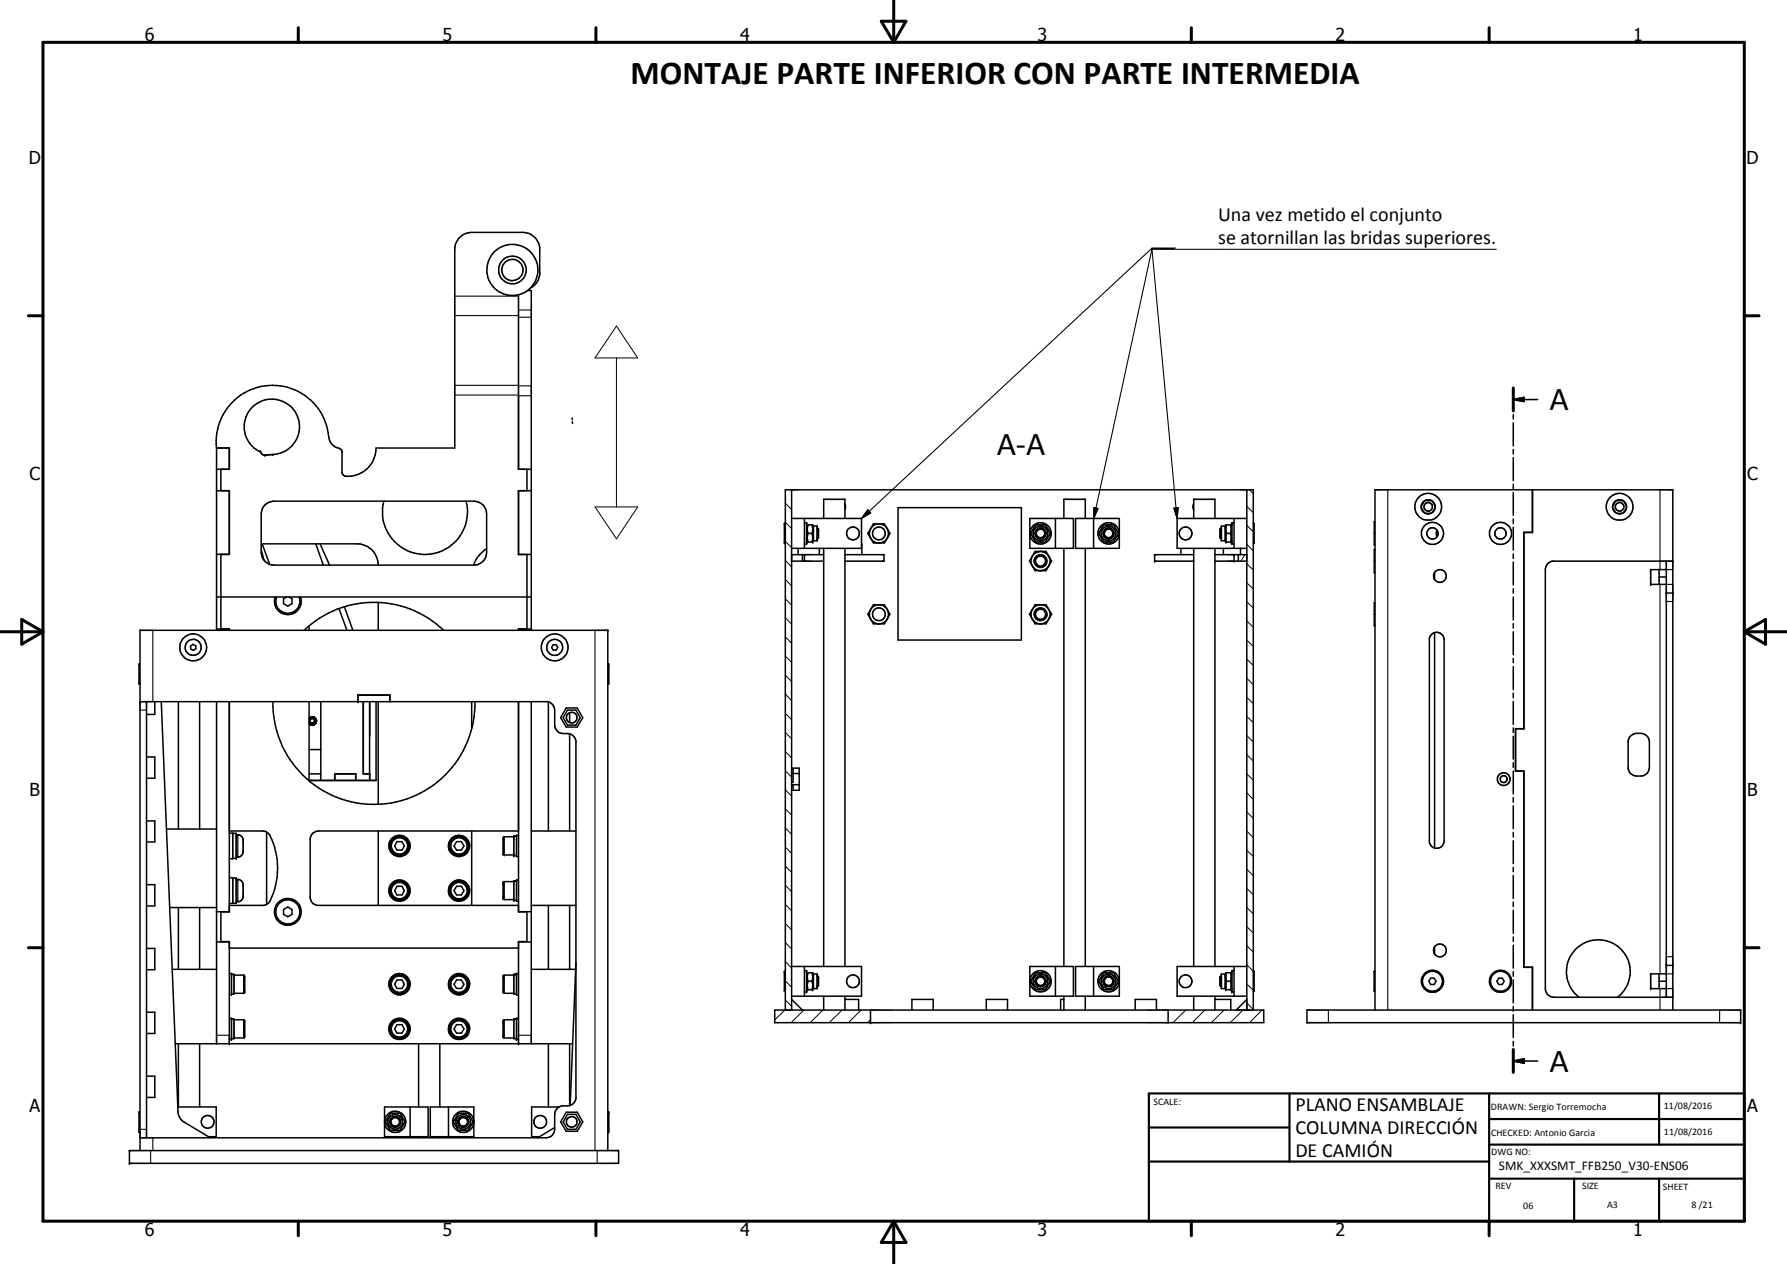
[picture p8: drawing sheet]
<svg xmlns="http://www.w3.org/2000/svg" width="420mm" height="297mm" viewBox="0 0 420 297" stroke-linecap="round" stroke-linejoin="round" font-family="sans-serif">
<g fill="none" stroke="#000" stroke-width=".35">
<path d="M121.9 69.3v41h3M124 68.3h.9v79.8M124.7 67.7l1.5-1.3 .7-1.8v-6.5a4.1 4.1 0 0 0-4-3.5h-12a4 4 0 0 0-4 4v46.7h-18.5a6.5 6.5 0 0 1-7.5 6.5l-.5-.7v-5l-.4-.6a3.6 3.6 0 0 1-2.8-3.7 13.2 13.2 0 0 0-14.9-11.1 13.2 13.2 0 0 0-11.4 14.6M134.5 98.2v.4M134.6 99.1v.4M355.8 93.9l2.5-.5v1zM355.8 91.2v5.4M355.8 97.5v1M355.8 99.4v5.4M355.8 93.9h5.7M50.9 105.3h3v5h-3M50.9 115.3h3v15h-2v17.5h2v.3"/>
<path d="M50.9 105.3v42.8M51.9 110.3v5M61.2 106a.97 .97 0 0 0 1.2 .9l1.8-.1M61.3 106.2a6.5 6.5 0 0 1-2.1-10.4 6.5 6.5 0 0 1 10.5 1.5 6.5 6.5 0 0 1-4.8 9.4l-.6 .1M62.3 118.7l1-.7 1.1-.2h47a3 3 0 0 1 3 3v9a2.96 2.96 0 0 1-3 3h-47a3 3 0 0 1-3-3v-9l.4-1.5zM90.2 117.8a10 10 0 0 0 9.7 12.5 10 10 0 0 0 9.7-12.5M123.9 110.3v5M124.9 115.3h-3v15h3M186.1 115.1v122.3M198.7 118.4l.1 .6-.1 .8M211.1 119.3h29v31.1h-29zM280.7 118.4l-.2 .6 .2 .8"/>
<path d="M293.1 115.1v122.3M334.2 119.3l.6 1.1M334.9 117.7l-.7 1.3M335.1 117.6h1.4M336.8 117.8l.6 1.2M337.4 119.3l-.6 1.1M355.8 105.6v1.1M355.8 107.6v5.3M355.8 113.8v1.1M355.8 115.7v5.4M360.3 115.1v10h-2v46.2h-1.9M360.3 115.1v10h-2"/>
<path d="M379.2 119.3l.6 1.1M379.9 117.7l-.7 1.3M380.1 117.6h1.4M380.1 117.6a1.65 1.65 0 0 0-.1 2.9 1.65 1.65 0 0 0 2.4-1.5M380.1 117.6a1.61 1.61 0 0 1 2.3 1.4M381.8 117.8l.6 1.2M382.4 119.3l-.6 1.1M50.9 130.3h3M61.4 129.2l.7 2.5M61.4 127.8h23a5 5 0 0 1 4.5 5M61.6 127.8l1.8 4.8M74.2 127.8l1.8 5"/>
<path d="M75.3 127.8l2.2 5M114.4 128.9l-1.8 1.7-1.3 2.2M123.9 130.3v17.5h-2v.3M184.6 123h-.2v4.7h.2M186.1 131.9h7.6M186.1 130.3h7.6M186.1 121.8h16.5v7.1h-16.5M187.7 128.9v1.4M188.7 130.3v1.6M189.1 121.8v7.1M189.1 130.3v1.6M189.1 122.9h.5v4.9h-.5"/>
<path d="M189.6 127.1l.2 .3h1.3l.2-.3M189.6 123.6l.2-.2h1.3l.2 .2M190 125.3h.9M190 125.3l-.2 .8 .2 1.3M190 123.4l-.2 .7 .2 1.2M190.9 123.4l.2 .7-.2 1.2M190.9 125.3l.2 .8-.2 1.3M191.3 123.6h.8v3.5h-.8M191.3 123.6v3.5M192.1 124.1h.1M192.1 126.6h.1M192.2 124.1v2.5"/>
<path d="M192.2 124.1l.2 .2v2.1l-.2 .2M192.6 128.9v1.4M193.7 121.8v-4.5h5v4.5M193.7 128.9v98.2M198.7 130.3h9.1v1.6h-9.1M198.7 128.9v98.2M202.6 127.8v2.5M205.3 123.1h2.6l1.3 2.2-1.3 2.3h-2.6l-1.3-2.3zM206.6 123.1a2.25 2.25 0 0 0-2.2 2.2 2.25 2.25 0 0 0 2.2 2.3M206.9 123.1a2.26 2.26 0 0 1 2 2.2 2.26 2.26 0 0 1-2 2.3M242.1 121.8h10.3v7.1h-10.3zM243.4 129.6h2.5l1.4 2.3-1.4 2.2h-2.5l-1.3-2.2z"/>
<path d="M243.4 125.5l.1 .3M243.5 125.8l.1 .2M243.5 125.8l.3 .5M243.5 123.4h2.3l.6 .9 .6 1-1.2 2.1h-2.3l-.6-1-.6-1.1zM243.6 124.7l-.2 .5 .1 .6M243.7 124.5l-.3 .8M244.4 134.1a2.26 2.26 0 0 1-1.8-3.3 2.26 2.26 0 0 1 3.7-.4 2.26 2.26 0 0 1-.9 3.6l-.6 .1M244.4 124.1a1.21 1.21 0 0 1 1.4 .7M244.4 124.1l-.7 .4M244.4 124.1l-.4 .2M244.9 124.1a1.26 1.26 0 0 1 .8 1.9 1.26 1.26 0 0 1-2 .2M245.9 125a1.27 1.27 0 0 1-.6 1.4 1.27 1.27 0 0 1-1.5-.1"/>
<path d="M248.1 121.8v7.1M250.1 121.8v-4.5h5.1v4.5M250.1 128.9v98.2M252.9 121.8h10.3v7.1h-10.3zM255.2 128.9v98.2M257.1 121.8v7.1M259.4 125.5l.1 .3M259.4 125v.3M259.5 125.8l.1 .2M259.5 125.8l.5 .6M259.5 123.4h2.3l.7 1.2 .5 .7-1.2 2.1h-2.3l-.6-1-.6-1.1zM259.6 124.7l-.2 .5 .1 .6"/>
<path d="M259.7 124.5a1.21 1.21 0 0 1 2.1 .3M259.7 126.2l.3 .2M260 126.4l.8 .2M260.2 124.2l-.7 .6M260.9 124.1a1.23 1.23 0 0 1 1 1M261.8 125.8l-.3 .5-.4 .2M261.9 125v.6M261.9 125.3a1.28 1.28 0 0 1-1.9 1.1M263.1 125.1a2.5 2.5 0 0 0-3.8-1.9 2.5 2.5 0 0 0 0 4.3 2.5 2.5 0 0 0 3.8-2M277.7 128.9v1.4M280.7 130.3h-9.2v1.6h9.2M280.7 121.8v-4.5h5v4.5"/>
<path d="M280.7 128.9v98.2M285.7 131.9h7.4M285.7 130.3h7.4M285.7 128.9v98.2M287.1 124.1h.1M287.1 126.6h.1M287.1 124.1v2.5M287.1 124.1l-.3 .2v2.1l.3 .2M287.6 128.9v1.4M288.1 123.6h-.9v3.5h.9M288.1 123.6v3.5M288.1 127.1l.1 .3h1.3l.1-.3"/>
<path d="M288.1 123.6l.1-.2h1.3l.1 .2M288.4 125.3l-.2 1.1 .2 1M288.4 123.4l-.2 .9 .2 1M288.4 125.3h.9M289.3 123.4l.2 .9-.2 1M289.3 125.3l.2 1.1-.2 1M290.1 121.8v7.1M290.1 130.3v1.6M290.1 122.9h-.5v4.9h.5M291.2 130.3v1.6M291.7 128.9v1.4M293.1 121.8h-16.3v7.1h16.3"/>
<path d="M294.7 123h.1v4.7h-.1M323.1 131.9h.2M323.1 125.3h.2M323.3 122.8l-.2-.2v5.5l.2-.2M323.3 129.3l-.2-.2v5.5l.2-.2M335.2 120.6h1.3M337.3 134.5v1.7M337.9 124.6a1.32 1.32 0 0 0-2-.2 1.32 1.32 0 0 0 0 1.9 1.32 1.32 0 0 0 2-.2M337.9 124.6a1.17 1.17 0 0 1 0 1.5M337.9 124.6l-.2 .5 .2 1M355.8 122v1.1M355.8 123.9v5.4"/>
<path d="M355.8 130.2v1M355.8 132.1v5.4M355.8 138.3v1.1M360.3 121.1h.1M380.2 120.6h1.2M390.1 133.9v3.4M390.1 135.6h1.7M391.8 131.9v102.5M391.8 139.4h1.5M391.8 133.9h-3.7v3.4h3.7M393.3 131.9h-28.3a2.07 2.07 0 0 0-1.7 2v98.4a2 2 0 0 0 2 2.1h28M32.9 156h-.2v4.7h.2"/>
<path d="M44.8 151.8l.6-.4 .6 .3 .1 .7-.6 .4-.6-.2zM50.9 140.3h74M50.9 147.8h3M64.7 140.3a3.1 3.1 0 0 0 3 4.1 3.1 3.1 0 0 0 2.9-4.1M65 140.3a2.84 2.84 0 0 0 2.7 3.9 2.84 2.84 0 0 0 2.6-3.9M67.4 140.3l-.7 .4v1.2l1 .6 1-.6v-1.2l-.8-.4M71.5 148.1a23.8 23.8 0 0 1 32.8 0M72.7 147.1v1M79.7 143l1.9 5.1M81 142.6l2 5.5M88.9 141.6v6.5M121.9 147.8h3"/>
<path d="M130.1 151.5h.7l.3 .6-.3 .7h-.7l-.4-.7zM142.9 156h.2v4.7h-.2M205.3 142.1h2.6l1.3 2.3-1.3 2.2h-2.6l-1.3-2.2zM206.4 142.1a2.26 2.26 0 0 0-2 2.3 2.26 2.26 0 0 0 2 2.2M206.7 142.1a2.25 2.25 0 0 1 2.2 2.3 2.25 2.25 0 0 1-2.2 2.2M243.4 142.1h2.5l1.4 2.3-1.4 2.2h-2.5l-1.3-2.2zM244.4 142.1a2.26 2.26 0 0 0-2 2.3 2.26 2.26 0 0 0 2 2.2M244.8 142.1a2.25 2.25 0 0 1 2.1 2.3 2.25 2.25 0 0 1-2.1 2.2M323.1 144.4h.2M323.3 141.8l-.2-.2v5.5l.2-.2M336.5 149.2a1.74 1.74 0 0 1 1.9-.5 1.74 1.74 0 0 1 1.1 1.7v47.2a1.75 1.75 0 0 1-1.6 1.8 1.75 1.75 0 0 1-1.8-1.5v-47.9zM337.3 148.7v50.6"/>
<path d="M355.8 140.3v5.4M355.8 146.6v1M355.8 148.5v5.3M355.8 154.7v1M355.8 156.6v5.5M32.9 164.9h95.9a2.07 2.07 0 0 1 1.6 2v3.5a2.25 2.25 0 0 0 3 2 2.07 2.07 0 0 1 2 1.6v84.2l-.5 1-.8 .6M34.4 164.9v102.5M34.4 177.9h2v5h-2M36.4 164.9v3h-2M37.9 164.9l4 96.4a2.83 2.83 0 0 0 1.4 2.4l6.1 3.7M41.9 164.9v29.9M46.9 164.9v29.9"/>
<path d="M50.9 164.9v80.4M53.9 164.9v49.4h-2v7h2v24M64.2 164.9a23.8 23.8 0 0 0 23.7 24.1 23.8 23.8 0 0 0 23.8-24.1M72.7 168.8a1 1 0 0 1 1.6 .2 1 1 0 0 1-.7 1.4M72.7 170.1l.1 .1zM72.7 176.1h2.7M72.7 169.2a.78 .78 0 0 1 1.2-.4 .78 .78 0 0 1 0 1.2 .78 .78 0 0 1-1.2-.3M72.7 164.9v18.6M72.8 170.2l.3 .1M72.9 169.2l.5-.4 .5 .3v.5M72.9 169.2l.1 .6M73 169.8l.5 .2"/>
<path d="M73.1 170.3l.5 .1M73.9 169.6l-.4 .4M74.4 169.4l-.2 .7-.6 .3M75.4 164.9v18.5M84.1 164.9v-1.5l7.6-.1v1.6M85.4 164.9v17h1.5v1.5M85.4 163.3v.1M86.9 163.3v.1M86.9 164.9v18.5M86.9 164.9v8M88.4 164.9v18.5h-15.7M88.4 163.3v.1"/>
<path d="M88.9 163.3v.1M88.9 164.9v24.1M91.6 163.4v1.5M110.9 164.9v6.3M121.9 164.9v49.4h2v7h-2v24M124.9 164.9v80.4M128.9 165v30.3M133.1 166.4h2.6l1.3 2.3-1.3 2.2h-2.6l-1.3-2.2zM133.4 166.9h2l1 1.8-1 1.7h-2l-1-1.7zM133.9 167.5v2.3M133.9 172.5v22.8M355.8 162.9v1.1"/>
<path d="M355.8 164.8v5.4M355.8 171.1v1M355.8 173v5.4M355.8 179.2v1.1M358.3 171.2h-2v10h2M383.3 173.1a2.87 2.87 0 0 1 4.4 .6l.1 6.6a2.3 2.3 0 0 1-3 2.1 2.09 2.09 0 0 1-2-1.7v-6.7zM34.4 192.9h2v5h-2M39.1 194.8h11.8M53.9 195.3h7.8a2.43 2.43 0 0 1 2.2 2 16.7 16.7 0 0 1-.8 14.9l-.5 .4M53.9 195.8h.8v6h-.8M54.7 195.8h.8v5.9h-.8M55.5 196.2a1.37 1.37 0 0 1 1.7 1.2v2.8a1.37 1.37 0 0 1-1.7 1.2"/>
<path d="M62.7 195.5v17.1M72.7 181.9h2.7M72.7 183.4h15.7M78.7 183.4v-1.5h4.9v1.5M88.9 195.3v17.5M93.3 197.8h1.2l.6 1-.6 1h-1.2l-.5-1zM96 199.3h.2M96 199h.2M96.2 199a2.31 2.31 0 0 0-3.1-2.4 2.31 2.31 0 0 0-.7 3.9 2.31 2.31 0 0 0 3.8-1.2M96.2 199v.3M107.3 197.8h1.2l.6 1-.6 1h-1.2l-.5-1zM110 199.3h.2"/>
<path d="M110 199h.2M110.2 199v.3M110.2 199a2.29 2.29 0 0 0-2.9-2.4 2.29 2.29 0 0 0-1.2 3.6 2.29 2.29 0 0 0 3.8-.3l.3-.6M110.9 195.3v17.5M120.8 196.6h-2.2l-.3 .2v4l.2 .1h2.3M121.4 196.5h-.6v4.6h.6M121.9 195.3h-47a1.98 1.98 0 0 0-2 1.6v14.2a1.91 1.91 0 0 0 1.7 1.7h47.3M121.9 196.3h-.5v5h.5M124.9 195.3h10.5M186.1 180.5h1.8v5.2h-1.4v-1h-.4M186.1 180.8h.4v3h-.4M186.1 181.6h.4"/>
<path d="M186.1 184.4h1.8M186.5 181.8h1.4M355.8 181.2v5.4M355.8 187.5v1M355.8 189.4v5.3M355.8 195.6v1.1M355.8 197.6v5.3M356.4 181.2h1.9v46.1h2v10.1M34.4 207.9h2v5h-2M39.9 213.3h11M41.9 213.3v14.5M46.9 213.3v14.5"/>
<path d="M50.9 214.2h3M53.9 206.3h1.6v6h-.8M54.7 206.3v6h-.8M55.5 206.7a1.36 1.36 0 0 1 1.7 1.2v2.7a1.36 1.36 0 0 1-1.7 1.3M62.6 212.6l-.6 .2h-8.1M66.7 213.7l1-.6 1 .6v1.2l-1 .5-1-.5zM93.3 208.3h1.2l.6 1-.6 1h-1.2l-.5-1zM96 209.8h.2M96 209.5h.2M96.2 209.5a2.3 2.3 0 0 0-3.1-2.4 2.3 2.3 0 0 0-.7 3.9 2.3 2.3 0 0 0 3.8-1.2M96.2 209.5v.3M107.3 208.3h1.2l.6 1-.6 1h-1.2l-.5-1z"/>
<path d="M110 209.8h.2M110 209.5h.2M110.2 209.5v.3M110.2 209.5a2.28 2.28 0 0 0-3.1-2.3 2.28 2.28 0 0 0-.8 3.8 2.28 2.28 0 0 0 3.8-.9l.1-.3M120.8 207.2h-2.3l-.2 .1v3.9l.3 .2h2.2M121.1 207l-.3 .1M121.4 207h-.6v4.6h.6M121.9 206.8h-.5v5h.5M121.9 214.2h3M124.9 212.8h10.5M128.9 212.8v15M133.9 212.8v15"/>
<path d="M355.8 203.8v1.1M355.8 205.7v5.4M355.8 212v1M355.8 213.9v5.4M34.4 222.9h2v5h-2M34.4 237.9h2v5h-2M40.5 227.8h10.4M50.9 221.4h3M53.9 228.8h.5v5h-.5M53.9 239.3h.5v5h-.5M53.9 222.8h68M54.4 239.5h.6v4.6h-.6"/>
<path d="M54.4 229h.6v4.6h-.6M55 239.6h2.3l.2 .3-.1 3.9-2.4 .1M55 229.2h2.3l.2 .2-.1 3.9-2.4 .1M93.3 230.3h1.2l.6 1-.6 1h-1.2l-.5-1zM96 231.8h.2M96 231.5h.2M96.2 231.5a2.31 2.31 0 0 0-3.1-2.4 2.31 2.31 0 0 0-.7 3.9 2.31 2.31 0 0 0 3.8-1.2M96.2 231.5v.3M107.3 230.3h1.2l.6 1-.6 1h-1.2l-.5-1zM110 231.8h.2M110 231.5h.2M110.2 231.5a2.29 2.29 0 0 0-3.1-2.3 2.29 2.29 0 0 0-.8 3.8 2.29 2.29 0 0 0 3.8-.9l.1-.3"/>
<path d="M110.2 231.5v.3M120.8 239.5h.6zM120.8 229v4.6h.6M120.8 229h.6zM120.8 229.2h-2.2l-.3 .1v4l.2 .1h2.3M120.8 239.6h-2.2l-.3 .2v4l.3 .1h2.2M121.2 239.5h-.4v4.6h.6M121.9 228.8h-.5v5h.5M121.9 239.3h-.5v5h.5M121.9 221.4h3M124.9 227.8h10.4M135.4 226.1l-1.3 33.7"/>
<path d="M182.1 237.4h115v2.9h-115zM184.6 237.4v-122.3h110.1v122.3M184.6 228.3h-.2v4.7h.2M186.1 227.1h16.5v7h-16.5M186.1 234.9l2.6 2.5M189.1 227.1v7M189.1 228.1h.5v5h-.5M189.6 232.3l.2 .3h1.3l.2-.3M189.6 228.9l.2-.3h1.3l.2 .3M190 228.6l-.2 .8 .2 1.2M190 230.6l-.2 .8 .2 1.2M190 230.6h.9"/>
<path d="M190.9 228.6l.2 .8-.2 1.2M190.9 230.6l.2 .8-.2 1.2M191.3 228.9h.8v3.4h-.8M191.3 228.9v3.4M192.1 229.4h.1M192.1 231.9h.1M192.2 229.4v2.5M192.2 229.4l.2 .2v2l-.2 .3M193.7 234.1v3.3M198.7 234.1v3.3M198.7 234.9h3.2v2.5M204.7 237.4v2.9"/>
<path d="M214.4 237.4v-2.5h5v2.5M231.9 237.4v-2.5h5v2.5M242.1 227.1h10.3v7h-10.3zM243.4 230.8a1.26 1.26 0 0 0 1.1 1 1.26 1.26 0 0 0 1.3-.7M243.4 230.3v.2M243.5 231.1l.3 .4 .5 .3M243.5 228.6h2.3l.7 1.2 .5 .8-1.2 2h-2.3l-.7-1.2-.5-.8zM243.6 230l-.2 .8M243.7 229.7l-.2 .3M244.4 229.4h.5l.5 .2M244.4 229.4l-.3 .1M244.4 229.4l-.7 .4"/>
<path d="M244.7 229.4h.3a1.17 1.17 0 0 1 .9 1.5M245.4 229.7l.4 .4M245.9 230.3a1.25 1.25 0 0 1-1.5 1.5M248.1 227.1v7M250.1 234.1v3.3M250.1 234.9h-.7v2.5M252.9 227.1h10.3v7h-10.3zM255.2 234.1v3.3M257.1 227.1v7M259.4 230.3v.2M259.5 231.1a1.26 1.26 0 0 0 1.2 .7 1.26 1.26 0 0 0 1.1-.7M259.5 228.6h2.3l.7 1.2 .5 .8-1.2 2h-2.3l-.7-1.2-.5-.8z"/>
<path d="M259.6 230l-.2 .8M260.4 229.4h.5l.5 .2M260.4 229.4l-.7 .4M260.4 229.4l-.9 .6M260.7 229.4h.3a1.16 1.16 0 0 1 .9 1.5M261.4 229.7l.4 .4M261.9 230.3a1.26 1.26 0 0 1-1 1.5 1.26 1.26 0 0 1-1.5-1M263.1 230.4a2.5 2.5 0 0 0-3.8-1.9 2.5 2.5 0 0 0 0 4.2 2.5 2.5 0 0 0 3.8-1.9M266.9 237.4v-2.5h5v2.5M274.6 237.4v2.9M280.7 234.1v3.3M285.7 234.1v3.3"/>
<path d="M285.7 234.9h3.7v2.5M287.1 229.4v2.5M287.1 229.4l-.3 .2v2l.3 .3M287.1 229.4h.1M287.1 231.9h.1M288.1 228.9h-.9v3.4h.9M288.1 228.9v3.4M288.1 232.3l.1 .3h1.3l.1-.3M288.1 228.9l.1-.3h1.3l.1 .3M288.4 228.6l-.2 1 .2 1M288.4 230.6l-.2 1 .2 1M288.4 230.6h.9"/>
<path d="M289.3 228.6l.2 1-.2 1M289.3 230.6l.2 1-.2 1M290.1 227.1v7M290.1 228.1h-.5v5h.5M293.1 227.1h-16.3v7h16.3M293.1 234.9l-2.5 2.5M294.7 228.3h.1v4.7h-.1M307.3 237.4h102v2.9h-102zM323.3 237.4v-122.3h70v122.3M323.3 228.3h-.2v4.7h.2M336.4 229.9h.8l.4 .7-.4 .8h-.8l-.5-.8zM337.3 222.5a1.51 1.51 0 0 1 2.2-.3 1.51 1.51 0 0 1 0 2.3 1.51 1.51 0 0 1-2.2-.3"/>
<path d="M337.3 222.5a1.54 1.54 0 0 0 0 1.7M337.3 222.5v1.7M352.4 229.9h.8l.4 .7-.4 .8h-.8l-.5-.8zM355.8 220.2v1M355.8 222.1v5.4M355.8 228.3v1.1M355.8 230.3v5.4M355.8 236.5v1.1M355.8 238.5v5.3M360.3 227.3v10.1M371.3 234.4a7.5 7.5 0 0 1-1-11.1 7.5 7.5 0 0 1 11.1 0 7.5 7.5 0 0 1-1.1 11.1M390.1 230.6h1.7"/>
<path d="M390.1 228.9v3.4M391.8 228.9h-3.7v3.4h3.7M391.8 226.9h1.5M34.4 252.9h2v5h-2M41.2 245.3h93.5M41.9 245.3v14.8M46.9 245.3v14.8M93.3 240.8h1.2l.6 1-.6 1h-1.2l-.5-1zM96 242.2h.2M96 242h.2M96.2 242v.2M96.2 242a2.31 2.31 0 0 0-3.1-2.3 2.31 2.31 0 0 0-.8 3.8 2.31 2.31 0 0 0 3.8-.9l.1-.4"/>
<path d="M98.4 245.3v14.8M103.4 245.3v14.8M107.3 240.8h1.2l.6 1-.6 1h-1.2l-.5-1zM110 242.2h.2M110 242h.2M110.2 242a2.29 2.29 0 0 0-3.1-2.3 2.29 2.29 0 0 0-.8 3.8 2.29 2.29 0 0 0 3.8-.9l.1-.4M110.2 242v.2M128.9 245.3v14.8M133.9 245.3v14.5M134.1 259.8h-.3a2.99 2.99 0 0 0-2.9 .8l-.5 1.3v3.5a2 2 0 0 1-2 2h-95.5M355.8 249.3l2.5-.5v1.1zM355.8 244.7v1.1"/>
<path d="M355.8 246.6v5.4M355.8 249.3h5.7M30.4 270.4h115v3h-115zM32.9 270.4v-122.3h110v122.3M32.9 261.3h-.2v4.7h.2M41.8 260.1h9v7h-1.8M90.4 260.1h10.3v7h-10.3zM91.7 263.8l.1 .3M91.7 263.8l.2 .5M91.8 261.6h2.3l.8 1.5a.62 .62 0 0 1 0 1.1l-.8 1.4h-2.3l-.9-1.4a.74 .74 0 0 1 .1-1.3zM91.9 264.3l.2 .2M93 262.4a1.26 1.26 0 0 0-1.3 1.4"/>
<path d="M93.2 262.4l.6 .3 .3 .7M93.2 262.4a1.22 1.22 0 0 0-1.5 1.2M93.4 262.5l.5 .3 .2 .5M94.1 264.1a1.18 1.18 0 0 1-1.9 .6M94.1 263.8a1.23 1.23 0 0 1-.8 1 1.23 1.23 0 0 1-1.3-.3M94.1 263.3v.6M94.1 263.4l.1 .3M96.4 260.1v7M98.4 267.1v.3M101.2 260.1h10.2v7h-10.2zM103.4 267.1v.3M105.4 260.1v7"/>
<path d="M107.7 263.8l.1 .3M107.7 263.8l.2 .5M107.8 261.6h2.3l.7 1.3a1.02 1.02 0 0 1 0 1.5l-.7 1.2h-2.3l-.9-1.4a.74 .74 0 0 1 .1-1.3zM107.9 264.3l.2 .2M107.9 263l-.2 .8M108 262.8a1.26 1.26 0 0 1 2.1 .5M108 264.5l.5 .3 .5 .1M108.2 264.7l1.1 .1M109 262.4l-.6 .1a1.28 1.28 0 0 0-.7 1.3M109.2 262.4l.5 .2M109.7 262.7l.4 .7M109.9 264.3l-.6 .5"/>
<path d="M110.1 264.1l-.2 .3-.6 .4M110.1 263.3v.9M110.1 263.4v.5M111.4 263.4a2.5 2.5 0 0 0-3.8-1.9 2.5 2.5 0 0 0 0 4.3 2.5 2.5 0 0 0 3.8-2M130.4 265l-4 2.4M131.5 260.1h-6.5v7h1.8M133.1 261.4h2.6l1.3 2.3-1.3 2.2h-2.6l-1.3-2.2zM133.4 261.9h2l1 1.8-1 1.7h-2l-1-1.7zM133.5 262.8l-.2 .2M142.9 261.3h.2v4.7h-.2"/>
<circle cx="120.5" cy="63.4" r="6"/>
<circle cx="120.5" cy="63.5" r="3.2"/>
<circle cx="120.5" cy="63.4" r="2.49"/>
<circle cx="335.8" cy="119.1" r="1.64"/>
<circle cx="335.8" cy="119.1" r="3.1"/>
<circle cx="335.8" cy="119.1" r="1.01"/>
<circle cx="380.8" cy="119.1" r="1.01"/>
<circle cx="380.8" cy="119.1" r="3.2"/>
<circle cx="200.5" cy="125.4" r="1.51"/>
<circle cx="206.6" cy="125.4" r="1.51"/>
<circle cx="244.6" cy="131.8" r="1.51"/>
<circle cx="244.6" cy="125.3" r="2.5"/>
<circle cx="244.7" cy="125.4" r="1.75"/>
<circle cx="244.7" cy="125.3" r="1"/>
<circle cx="244.7" cy="131.9" r="1.19"/>
<circle cx="260.7" cy="125.4" r="1.75"/>
<circle cx="260.7" cy="125.3" r="1"/>
<circle cx="278.7" cy="125.3" r="1.49"/>
<circle cx="336.8" cy="125.4" r="2.6"/>
<circle cx="338.5" cy="135.4" r="1.5"/>
<circle cx="352.8" cy="125.3" r="1.32"/>
<circle cx="352.8" cy="125.3" r="2.6"/>
<circle cx="45.4" cy="152.1" r="1.88"/>
<circle cx="45.4" cy="152.1" r="3.1"/>
<circle cx="130.4" cy="152.1" r="1.88"/>
<circle cx="130.4" cy="152.1" r="3.2"/>
<circle cx="206.6" cy="144.3" r="1.51"/>
<circle cx="244.7" cy="144.4" r="1.2"/>
<circle cx="244.7" cy="144.4" r="1.52"/>
<circle cx="134.4" cy="168.7" r="1.25"/>
<circle cx="93.9" cy="198.8" r="2.14"/>
<circle cx="93.9" cy="198.8" r="2.5"/>
<circle cx="107.9" cy="198.8" r="2.14"/>
<circle cx="107.9" cy="198.8" r="2.49"/>
<circle cx="353.5" cy="183.1" r="1.51"/>
<circle cx="353.5" cy="183.1" r=".81"/>
<circle cx="67.7" cy="214.3" r="2.83"/>
<circle cx="67.7" cy="214.3" r="3.2"/>
<circle cx="93.9" cy="209.3" r="2.14"/>
<circle cx="93.9" cy="209.3" r="2.5"/>
<circle cx="107.9" cy="209.3" r="2.14"/>
<circle cx="107.9" cy="209.3" r="2.49"/>
<circle cx="93.9" cy="231.3" r="2.13"/>
<circle cx="93.9" cy="231.3" r="2.5"/>
<circle cx="107.9" cy="231.3" r="2.14"/>
<circle cx="107.9" cy="231.3" r="2.5"/>
<circle cx="200.6" cy="230.6" r="1.51"/>
<circle cx="244.6" cy="230.6" r=".99"/>
<circle cx="244.6" cy="230.6" r="2.5"/>
<circle cx="244.7" cy="230.6" r="1.72"/>
<circle cx="260.6" cy="230.6" r=".99"/>
<circle cx="260.7" cy="230.6" r="1.72"/>
<circle cx="278.7" cy="230.6" r="1.5"/>
<circle cx="336.8" cy="230.6" r="2.38"/>
<circle cx="336.8" cy="230.6" r="2.61"/>
<circle cx="352.8" cy="230.6" r="2.38"/>
<circle cx="352.8" cy="230.6" r="2.59"/>
<circle cx="93.9" cy="241.8" r="2.13"/>
<circle cx="93.9" cy="241.8" r="2.5"/>
<circle cx="107.9" cy="241.8" r="2.14"/>
<circle cx="107.9" cy="241.8" r="2.49"/>
<circle cx="48.8" cy="263.6" r="1.49"/>
<circle cx="92.9" cy="263.6" r="1.73"/>
<circle cx="92.9" cy="263.6" r="1.02"/>
<circle cx="92.9" cy="263.6" r="2.5"/>
<circle cx="108.9" cy="263.6" r="1.72"/>
<circle cx="108.9" cy="263.6" r="1"/>
<circle cx="127" cy="263.6" r="1.5"/>
<circle cx="134.4" cy="263.6" r="1.26"/>
</g>
<g fill="none" stroke="#000" stroke-width=".25">
<path d="M276 58.4h-5.2l6 63.4M276.4 58.3h-5.5l-68.3 63.5M351.8 58.6h-81l-13.7 63.2M106.9 69.6h15M106.9 74.2h15M121.9 74.5h3M121.9 72.9h3M106.9 90.6h15M106.9 92.8h15M121.9 93h3M121.9 90.7h3M204 119.8l.7 .7-2.1 1.3z"/>
<path d="M257.2 119.3l1 .2-1.1 2.3zM276 119.4l1-.1-.2 2.5zM326.3 115.1v122.3M360.3 116.6h.1M390.3 115.1v18.8M390.3 137.3v91.6M391.8 137.3h1.5M391.8 133.9h1.5M35.9 148.1v16.8M139.9 148.1v122.3M391.8 141.4h1.5M32.9 166.9h1.5"/>
<path d="M55.9 196.2v5.2M118.6 196.6v4.3M55.9 206.7h.1M55.9 206.7v5.2M118.6 207.2h.1M118.6 200.9h.1M118.6 207.2v4.2M57.3 229.2v4.2M57.3 239.6v4.3M118.6 229.2v4.2M118.6 239.6v4.3M312.3 237.4v2.9"/>
<path d="M390.3 232.3v5.1M391.8 232.3h1.5M391.8 228.9h1.5M391.8 224.8h1.5M404.3 237.4v2.9M50.9 243.3h3M121.9 243.3h3M32.9 265.4h1.5M35.4 270.4v3M35.9 267.4v3M140.4 270.4v3"/>
<circle cx="93.9" cy="198.8" r="1.88"/>
<circle cx="107.9" cy="198.8" r="1.87"/>
<circle cx="93.9" cy="209.3" r="1.88"/>
<circle cx="107.9" cy="209.3" r="1.88"/>
<circle cx="93.9" cy="231.3" r="1.88"/>
<circle cx="107.9" cy="231.3" r="1.87"/>
<circle cx="93.9" cy="241.8" r="1.88"/>
<circle cx="107.9" cy="241.8" r="1.87"/>
</g>
<g fill="#000">
<circle cx="62.3" cy="107" r=".18"/>
<circle cx="64.2" cy="106.8" r=".18"/>
<circle cx="293.1" cy="115.1" r=".18"/>
<circle cx="189.6" cy="122.9" r=".18"/>
<circle cx="189.8" cy="123.4" r=".18"/>
<circle cx="189.8" cy="127.4" r=".18"/>
<circle cx="191.1" cy="123.4" r=".18"/>
<circle cx="191.1" cy="127.4" r=".18"/>
<circle cx="192.2" cy="124.1" r=".18"/>
<circle cx="271.5" cy="131.9" r=".18"/>
<circle cx="271.5" cy="130.3" r=".18"/>
<circle cx="287.1" cy="124.1" r=".18"/>
<circle cx="288.2" cy="127.4" r=".18"/>
<circle cx="288.2" cy="123.4" r=".18"/>
<circle cx="289.5" cy="123.4" r=".18"/>
<circle cx="289.5" cy="127.4" r=".18"/>
<circle cx="289.6" cy="122.9" r=".18"/>
<circle cx="290.1" cy="131.9" r=".18"/>
<circle cx="290.1" cy="130.3" r=".18"/>
<circle cx="388.1" cy="137.3" r=".18"/>
<circle cx="391.8" cy="131.9" r=".18"/>
<circle cx="391.8" cy="139.4" r=".18"/>
<circle cx="393.3" cy="131.9" r=".18"/>
<circle cx="393.3" cy="139.4" r=".18"/>
<circle cx="142.9" cy="148.1" r=".18"/>
<circle cx="32.9" cy="164.9" r=".18"/>
<circle cx="34.4" cy="164.9" r=".18"/>
<circle cx="73" cy="169.8" r=".18"/>
<circle cx="73.5" cy="170" r=".18"/>
<circle cx="84.1" cy="163.4" r=".18"/>
<circle cx="84.1" cy="164.9" r=".18"/>
<circle cx="120.8" cy="196.5" r=".18"/>
<circle cx="54.7" cy="206.3" r=".18"/>
<circle cx="55.5" cy="201.7" r=".18"/>
<circle cx="57.2" cy="210.6" r=".18"/>
<circle cx="118.3" cy="207.4" r=".18"/>
<circle cx="118.3" cy="200.7" r=".18"/>
<circle cx="120.8" cy="211.6" r=".18"/>
<circle cx="120.8" cy="201.1" r=".18"/>
<circle cx="120.8" cy="207" r=".18"/>
<circle cx="121.4" cy="206.8" r=".18"/>
<circle cx="54.4" cy="239.3" r=".18"/>
<circle cx="120.8" cy="239.5" r=".18"/>
<circle cx="120.8" cy="229" r=".18"/>
<circle cx="121.4" cy="239.3" r=".18"/>
<circle cx="184.4" cy="228.3" r=".18"/>
<circle cx="189.6" cy="233.1" r=".18"/>
<circle cx="189.8" cy="228.6" r=".18"/>
<circle cx="189.8" cy="232.6" r=".18"/>
<circle cx="191.1" cy="232.6" r=".18"/>
<circle cx="191.1" cy="228.6" r=".18"/>
<circle cx="191.3" cy="228.9" r=".18"/>
<circle cx="192.1" cy="228.9" r=".18"/>
<circle cx="192.2" cy="229.4" r=".18"/>
<circle cx="192.4" cy="229.6" r=".18"/>
<circle cx="204.7" cy="237.4" r=".18"/>
<circle cx="286.8" cy="229.6" r=".18"/>
<circle cx="287.1" cy="229.4" r=".18"/>
<circle cx="287.2" cy="228.9" r=".18"/>
<circle cx="288.1" cy="228.9" r=".18"/>
<circle cx="288.2" cy="232.6" r=".18"/>
<circle cx="288.2" cy="228.6" r=".18"/>
<circle cx="289.5" cy="228.6" r=".18"/>
<circle cx="289.5" cy="232.6" r=".18"/>
<circle cx="289.6" cy="233.1" r=".18"/>
<circle cx="294.8" cy="228.3" r=".18"/>
<circle cx="323.1" cy="228.3" r=".18"/>
<circle cx="388.1" cy="232.3" r=".18"/>
<circle cx="391.8" cy="226.9" r=".18"/>
<circle cx="393.3" cy="226.9" r=".18"/>
<circle cx="409.3" cy="237.4" r=".18"/>
<circle cx="53.9" cy="245.3" r=".18"/>
<circle cx="54.4" cy="244.3" r=".18"/>
<circle cx="121.4" cy="244.3" r=".18"/>
<circle cx="121.9" cy="245.3" r=".18"/>
<circle cx="204.7" cy="240.3" r=".18"/>
<circle cx="409.3" cy="240.3" r=".18"/>
<circle cx="30.4" cy="270.4" r=".18"/>
<circle cx="30.4" cy="273.4" r=".18"/>
<circle cx="32.7" cy="261.3" r=".18"/>
<circle cx="32.7" cy="266" r=".18"/>
<circle cx="143.1" cy="261.3" r=".18"/>
<circle cx="143.1" cy="266" r=".18"/>
</g>
<g fill="none" stroke="#000" stroke-width=".71">
<path d="M10.1 9.9h400v277.1h-400zM70.1 6.5v3.4M140.1 6.5v3.4M207.2 5h5.8l-2.9 4.9zM210.1 0v9.9M280.1 6.5v3.4M350.1 6.5v3.4M6.7 74.2h3.4M410.1 74.2h3.5M355.8 91.2v5.4M.1 148.5h10M5.1 145.6l5 2.9-5 2.9z"/>
<path d="M410.1 148.5h10M410.1 148.5l5-2.9v5.8zM6.7 222.7h3.4M410.1 222.7h3.5M355.8 246.6v5.4M70.1 287v3.4M140.1 287v3.4M210.1 287v10M210.1 287l2.9 5h-5.8zM280.1 287v3.4M350.1 287v3.4"/>
</g>
<path d="M270.1 257h140v30h-140zM303.2 257v16M350.1 257v30M390.1 257v12M270.1 265h33.1M270.1 273h80M350.1 277h60M350.1 269h60M350.1 263h60M370.1 277v10M390.1 277v10" fill="none" stroke="#000" stroke-width=".51"/>
<g fill="none" stroke="#000" stroke-width=".24">
<path d="M144.9 76.6l5 7.5h-10zM144.9 84.1v35M139.9 119.1h10l-5 7.5zM184.6 118.2l1.5 1.6M186 115.1l.1 .1M293.1 119l1.6 1.5M293.8 115.1l.9 .9M184.6 136.2l1.5 1.5M184.6 131.7l1.5 1.5M184.6 127.2l1.5 1.5M184.6 122.7l1.5 1.5M186.3 130.3l-.2 .4"/>
<path d="M292.7 130.3l-.9 1.6M293.1 136.9l1.6 1.5M293.1 132.5l1.6 1.4M293.1 127.9l1.6 1.6M293.1 123.4l1.6 1.6M184.6 158.7l1.5 1.4M184.6 154.2l1.5 1.5M184.6 149.6l1.5 1.6M184.6 145.2l1.5 1.5M184.6 140.7l1.5 1.5M293.1 159.4l1.6 1.5M293.1 154.9l1.6 1.5"/>
<path d="M293.1 150.4l1.6 1.5M293.1 145.9l1.6 1.5M293.1 141.4l1.6 1.5M184.6 176.6l1.5 1.5M184.6 172.1l1.5 1.5M184.6 167.6l1.5 1.5M184.6 163.1l1.5 1.5M293.1 177.3l1.6 1.6M293.1 172.8l1.6 1.6M293.1 168.4l1.6 1.4M293.1 163.9l1.6 1.5M184.6 199.1l1.5 1.5"/>
<path d="M184.6 194.6l1.5 1.5M184.6 190.1l1.5 1.5M184.6 185.6l1.5 1.5M184.6 181.1l1.5 1.5M293.1 199.8l1.6 1.5M293.1 195.3l1.6 1.5M293.1 190.8l1.6 1.5M293.1 186.3l1.6 1.5M293.1 181.9l1.6 1.4M184.6 217l1.5 1.5M184.6 212.5l1.5 1.5M184.6 208l1.5 1.5"/>
<path d="M184.6 203.5l1.5 1.5M293.1 217.8l1.6 1.4M293.1 213.3l1.6 1.5M293.1 208.8l1.6 1.5M293.1 204.3l1.6 1.5M184.5 237.4l-2.4 2.3M184.6 235l1.5 1.5M184.6 230.5l1.5 1.5M184.6 226l1.5 1.5M184.6 221.5l1.5 1.5M189 237.4l-3 2.9M193.5 237.4l-3 2.9"/>
<path d="M198 237.4l-3 2.9M202.5 237.4l-3 2.9M204.7 239.6l-.7 .7M278.8 237.4l-3 2.9M283.3 237.4l-3 2.9M287.8 237.4l-3 2.9M292.3 237.4l-3 2.9M293.1 235.7l1.6 1.5M293.1 231.2l1.6 1.5M293.1 226.7l1.6 1.5M293.1 222.2l1.6 1.6M296.7 237.4l-2.9 2.9"/>
</g>
<path d="M355.8 93.9l2.5-.5v1zM204 119.8l.7 .7-2.1 1.3zM257.2 119.3l1 .2-1.1 2.3zM276 119.4l1-.1-.2 2.5zM355.8 249.3l2.5-.5v1.1z" fill="#000"/>
<g font-size="7.9">
<text x="148.2" y="19.8">MONTAJE PARTE INFERIOR CON PARTE INTERMEDIA</text>
<text x="364.4" y="96.4">A</text>
<text x="234.3" y="107">A-A</text>
<text x="364.4" y="251.8">A</text>
</g>
<g font-size="4.7">
<text x="286.4" y="52">Una vez metido el conjunto</text>
<text x="286.4" y="57.4">se atornillan las bridas superiores.</text>
<text x="304.6" y="261.1">PLANO ENSAMBLAJE</text>
<text x="304.6" y="266.5">COLUMNA DIRECCIÓN</text>
<text x="304.6" y="271.9">DE CAMIÓN</text>
</g>
<g font-size="4.2">
<text x="34" y="9.6">6</text>
<text x="104" y="9.6">5</text>
<text x="174" y="9.6">4</text>
<text x="244" y="9.6">3</text>
<text x="314" y="9.6">2</text>
<text x="384" y="9.6">1</text>
<text x="6.8" y="38.7">D</text>
<text x="410.6" y="38.7">D</text>
<text x="7" y="112.9">C</text>
<text x="410.8" y="112.9">C</text>
<text x="7" y="187.1">B</text>
<text x="410.8" y="187.1">B</text>
<text x="7" y="261.4">A</text>
<text x="410.8" y="261.4">A</text>
<text x="34" y="290.4">6</text>
<text x="104" y="290.4">5</text>
<text x="174" y="290.4">4</text>
<text x="244" y="290.4">3</text>
<text x="314" y="290.4">2</text>
<text x="384" y="290.4">1</text>
</g>
<text font-size="3.1" x="352.4" y="275">SMK_XXXSMT_FFB250_V30-ENS06</text>
<g font-size="2.4">
<text x="271.2" y="259.7">SCALE:</text>
<text x="350.6" y="260.8">DRAWN: Sergio Torremocha</text>
<text x="391.2" y="260.6">11/08/2016</text>
<text x="350.6" y="267">CHECKED: Antonio Garcia</text>
<text x="391.2" y="266.7">11/08/2016</text>
<text x="350.6" y="271.4">DWG NO:</text>
<text x="351.6" y="279.3">REV</text>
<text x="372" y="279.4">SIZE</text>
<text x="391" y="279.6">SHEET</text>
<text x="358.1" y="284.1">06</text>
<text x="377.9" y="283.8">A3</text>
<text x="397.7" y="283.8">8 /21</text>
</g>
</svg>
